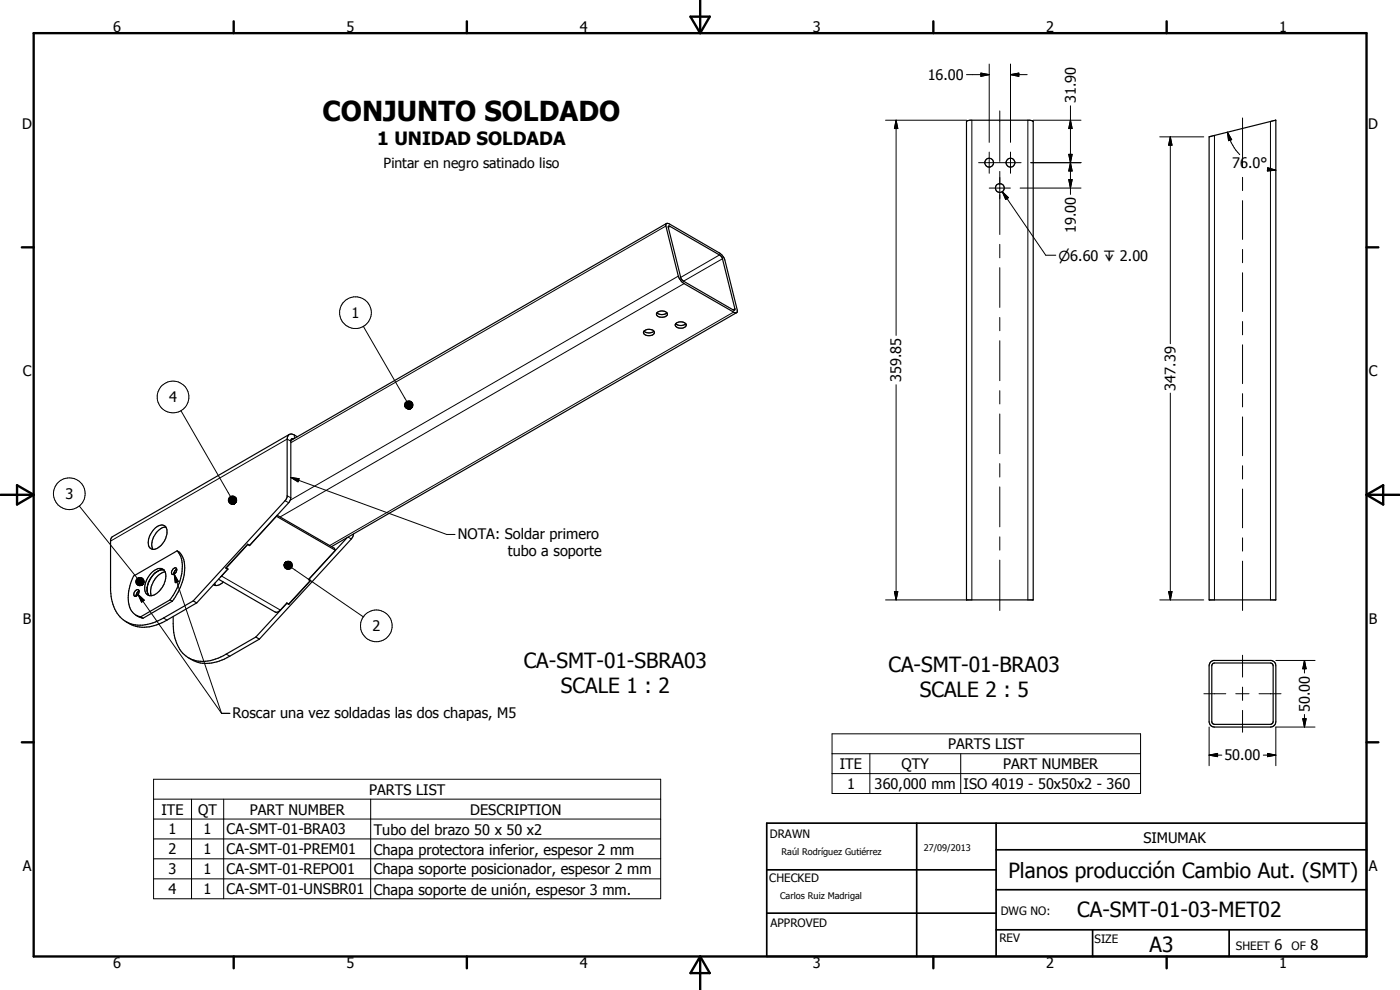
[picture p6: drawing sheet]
<svg xmlns="http://www.w3.org/2000/svg" width="420mm" height="297mm" viewBox="0 0 420 297" stroke-linecap="round" stroke-linejoin="round" font-family="sans-serif">
<g fill="none" stroke="#000" stroke-width=".35">
<path d="M290.1 36.4l1-.3h17.9l1.1 .3v143.6h-20zM362.9 41.1l20-5v143.9h-20zM200 67.1l-.2 .7 3.8 15 .8 1.5 .9 .8 15.1 8.7h.7M200 67.1l.9 .1 15.8 9.3 .8 1.5 3.8 15-.2 .8M200 67.1l-112.7 65.1M200.6 67.9h.5l15.3 9 .4 .6 3.7 15.5h-.5l-15.3-9.1-.4-.5zM193.2 99.4a2.33 2.33 0 0 0 3 0M193.3 99.3a2 2 0 0 1 3.1 .5 1.92 1.92 0 0 1-3.3 0zM197.2 93.9a2.27 2.27 0 0 0 2.9 0M197.2 93.8a2.06 2.06 0 0 1 3.1 .5 1.95 1.95 0 0 1-3.3 0zM202.8 97.1a2.26 2.26 0 0 0 3 0M202.8 97.1a1.99 1.99 0 0 1 3.1 .4 1.85 1.85 0 0 1-1.6 1 1.85 1.85 0 0 1-1.7-1.1z"/>
<path d="M221.1 93.8l-121.6 70.2M86.8 130.3l-.3 .4-.3 1v17.3l-.4 1-27.8 30.3M86.8 130.3l-53.2 30.8-.4 1v15.1a10.5 10.5 0 0 0 4.9 9.5 11.7 11.7 0 0 0 11-1.3l8.9-5.1M86.8 130.3l.7-.1 1.7 .9M88.2 131.7h-.6l-.3 .4-.1 17.8-.6 .9-11.7 12.9M46.4 158.6a2.38 2.38 0 0 1 3.3-.5 5.1 5.1 0 0 1-1.3 5.5 2.68 2.68 0 0 1-3.2 1l-.2-.2a4.8 4.8 0 0 1 1.4-5.8zM49.8 158.2a5.3 5.3 0 0 0-4.3 5l.4 1.6M83 154.9l17.7 10.2M83.2 154.6l17.2 9.9 .3 .6M40.8 177.1l.3-.2a.8 .8 0 0 1 .7 .7 .8 .8 0 0 1-.4 .8l-.6 .5a.74 .74 0 0 1-.7-.6 .74 .74 0 0 1 .3-.8zM41.7 177.3l-.6 .7-.3 .9M45.5 171.8a3.5 3.5 0 0 1 3.2-1.2 3.6 3.6 0 0 1 .5 4.8 5.2 5.2 0 0 1-4.3 3.3 2.68 2.68 0 0 1-1.2-3.8l.6-1.4z"/>
<path d="M49.2 171a4.7 4.7 0 0 0-4.5 3.4 3.9 3.9 0 0 0 0 4.3M49.6 171.6a6.1 6.1 0 0 0-4.2 7.1M51.9 170.8a.59 .59 0 0 1 .6-.5 .59 .59 0 0 1 .5 .5 1.14 1.14 0 0 1-.2 1.2 1.14 1.14 0 0 1-1.2 .3l-.1-.9zM53 170.8l-.6 .6-.2 .9M53.2 165.3l-13.1 7.5a11.9 11.9 0 0 0-.7 10.5l1.4 1.3M53.2 165.3a5.9 5.9 0 0 1 2.2 5.8 18.2 18.2 0 0 1-3.7 9.3M53.2 165.3a9.1 9.1 0 0 1 .8 9l-.9 2.2-2.1 3.5M64.4 175l.3 .7M65.6 173.8l17 9.8 .6 .1 .7-.4 2.2-2.4M67 174.6a2.45 2.45 0 0 1-3 .8M67.8 170.3l.1 .1M67.9 170.4l.5 .3-2.3 2.4"/>
<path d="M68.3 170.7l.1 .1M68.4 170.8l-9.4 10.1M74.3 163.3l.1 .1M74.4 163.4l.5 .3M74.4 163.4l-6.5 7M74.8 163.6l.1 .1M74.9 163.6l-.6-.3-6.5 7.1 .6 .4M92.7 173.8v.1M92.7 173.9l.5 .3-6.6 7.2M93 174.1l.1 .1M93.1 174.2l-6.5 7-.5-.3M100.7 165.1l-8.1 8.8 .5 .3"/>
<path d="M104.2 161.3l-11.5 12.6M106.1 160.2l-.7 1.5-27.6 30.1M40.8 184.6l1.4 .5M40.8 184.6l2.1 .9M42.2 185.1l.7 .4M51 180l.7 .4M51 180l-8.8 5.1M51.7 180.4l-8.8 5.1M52 185a15.1 15.1 0 0 0 2.4 10.5 8.7 8.7 0 0 0 10.3 2.2l2.4-1 9.7-5.6M58 180.3l1 .6M59 180.9l-8.9 5.2a11.3 11.3 0 0 1-12.3 .5M76.8 191.1l1 .7"/>
<path d="M77.8 191.8l-8.9 5.1a11.5 11.5 0 0 1-10.7 1.4l-1.6-.9M86.1 181h.1M86.1 181l.5 .4M86.1 181l-9.3 10.1M86.6 181.2v.2M363.3 198.7l.9-.5h17.3l.8 .3 .5 .7 .1 .6v16.7a1.58 1.58 0 0 1-1.6 1.6h-17.1a1.54 1.54 0 0 1-1.3-1.6v-16.7zM363.9 199.2l.6-.3h16.8l.5 .3 .3 .6-.1 17.2-.7 .3-17.2-.1-.4-.7v-16.7z"/>
<circle cx="296.9" cy="48.8" r="1.32"/>
<circle cx="300.1" cy="56.4" r="1.34"/>
<circle cx="303.2" cy="48.8" r="1.32"/>
</g>
<g fill="none" stroke="#000" stroke-width=".3">
<path d="M296.9 19.2v23.5M303.3 19.2v23.5M265.8 36.1h24.3M268.9 36.1l.5 2.5h-1zM268.9 36.1v64.5M290.1 22.4h6.8M291.7 36.1v143.9M294.4 21.9l2.5 .5-2.5 .5zM300 33.3v15.1M303.3 22.4l2.5-.5v1zM303.3 22.4h5M308.5 36.1v143.9"/>
<path d="M310.1 36.1h14.3M321.3 36.1l.5 2.5h-1.1zM321.3 31.7v26.6M368.4 39.7l1.2 2.2-.9 .3zM368.4 39.7a15.5 15.5 0 0 0 3.7 6.7M372.9 35.4v14.8M381.3 36.4v143.6M293.7 48.8h12.7M296.9 45.6v6.4M296.9 56.4h6.3M300 51.4v19M300.8 57.5l1.8 1.8-.8 .6z"/>
<path d="M300.8 57.5l13 19.1h3.1M303.3 45.6v6.4M306.1 56.4h18.3M309.4 48.8h15M320.7 53.9h1.1l-.5 2.5zM320.7 46.3h1.1l-.5 2.5zM320.7 46.3l1.1 5h-1.1l1.1-5zM321.3 48.8l.5 2.5h-1.1zM348.1 41.1h13.2M351.2 41.1l.5 2.5h-1zM351.2 41.1v62M364.5 40.6v139.4"/>
<path d="M372.9 53.2v4M380.4 50.8l2.5 .3M380.4 50.3l2.5 .8-2.5 .2zM199.8 67.8l-112.5 65M201.1 67.9l-.5 .3M215.9 76.5l-11.6 6.7M216.8 77.6l-11.7 6.8M300 73.3v4M372.9 60.2v11.6M372.9 74.8v4M109 97.9l13.1 22.5M203.6 82.8l-116.5 67.3"/>
<path d="M205.3 85.1l-121.2 70M220.2 93.6l-121.3 70.1M220.5 92.6l-.5 .4M300 80.3v11.9M300 95.2v4M372.9 81.8v11.7M372.9 96.5v4M268.9 115.4v64.6M300 102.2v12M300 117.2v4M351.2 117.9v62.1M372.9 103.5v11.6"/>
<path d="M372.9 118.1v4M54.3 123.2l14.9 25.8M87.3 132.4l-1.1-.7-53 30.6M88.3 130.5v1.1M121.4 121.4l1.9 1.2-1.9-.9zM121.4 121.7l1.9 .9-1.8-.6zM121.5 121.2l1.8 1.4-1.9-1.2zM121.5 122l1.8 .6-1.7-.4zM121.6 120.9l1.7 1.7-1.8-1.4zM121.6 122.2l1.7 .4-1.5-.2zM121.7 120.7l.3-.2 1.3 2.1zM121.7 120.7l1.6 1.9-1.7-1.7z"/>
<path d="M121.8 122.4l1.5 .2zM122 120.5l.2-.1 1.1 2.2zM122 122.6h1.3zM122.2 120.4l.3-.1 .8 2.3zM122.2 122.7l1.1-.1zM122.5 120.3h.2l.6 2.3zM122.5 122.7l.8-.1zM122.7 120.3h.3l.3 2.3zM122.8 122.8l.5-.2zM123 120.3l.2 .1 .1 2.2zM123.1 122.7l.2-.1zM123.2 120.4l.3 .1-.2 2.1z"/>
<path d="M123.3 120.4v2.2M123.5 120.5l.1 .2-.3 1.9zM123.6 120.7l.2 .2-.5 1.7zM123.7 122.2l-.4 .4zM123.8 120.9l.1 .3-.6 1.4zM123.8 122l-.5 .6zM123.9 121.8l-.6 .8zM123.9 121.5l-.6 1.1zM123.9 121.2l-.6 1.4zM300 124.2v11.9M300 139.1v4M372.9 125.1v11.6"/>
<path d="M372.9 139.7v4M23.8 151.8l17.4 21.7M68.5 150l1.9 1.1-1.9-.9zM68.5 150.2l1.9 .9-1.8-.6zM68.6 149.7l1.8 1.4-1.9-1.1zM68.6 150.5l1.8 .6-1.7-.4zM68.7 149.4l1.7 1.7-1.8-1.4zM68.7 150.7l1.7 .4zM68.9 149.2l.1-.1 1.4 2zM68.9 149.2l1.5 1.9-1.7-1.7zM68.9 150.9l1.5 .2h-1.3zM69 149.1l.3-.2 1.1 2.2z"/>
<path d="M69.1 151.1h1.3zM69.3 148.9l.2-.1 .9 2.3zM69.4 151.2l1-.1zM69.5 148.8h.3l.6 2.3zM69.6 151.3l.8-.2zM69.8 148.8h.3l.3 2.3zM69.9 151.3l.5-.2zM70.1 148.8l.2 .1 .1 2.2zM70.2 151.3l.2-.2zM70.3 148.9l.3 .2-.2 2zM70.4 151.1l.4-.4zM70.4 148.9v2.2"/>
<path d="M70.6 149.1l.2 .2-.4 1.8zM70.8 149.3l.1 .2-.5 1.6zM70.9 149.5l.1 .2-.6 1.4zM70.9 150.5l-.5 .6zM71 149.7l-.6 1.4zM71 150.3l-.6 .8zM71 150l-.6 1.1zM85.5 150.2l1.1 .6M86.2 148.8l1.1 .6M87.3 143.3l2.5 .3-.4 1zM87.3 143.3l46.8 17.1h2.5M300 146.1v12"/>
<path d="M372.9 146.7v11.7M40.8 174.3l2 1.2-2-.9zM40.8 174.6l2 .9-2-.6zM40.8 174.9l2 .6-1.9-.4zM40.8 174.1l2 1.4-2-1.2zM40.9 175.1l1.9 .4zM41 173.8l1.8 1.7-2-1.4zM41.1 175.3l1.7 .2h-1.5zM41.1 173.6l.2-.2 1.5 2.1zM41.1 173.6l1.7 1.9-1.8-1.7zM41.3 175.5h1.5zM41.3 173.4l.3-.1 1.2 2.2z"/>
<path d="M41.4 178.4l1.9 1.7-.8 .6zM41.4 178.4l25.1 35.6M41.5 175.6l1.3-.1zM41.6 173.3h.2l1 2.2zM41.8 175.7l1-.2zM41.8 173.3h.3l.7 2.2zM42 175.7l.8-.2zM42.1 173.3h.3l.4 2.2zM42.3 175.7l.5-.2zM42.4 173.3l.2 .1 .2 2.1zM42.6 175.6l.2-.1zM42.6 173.4l.2 .2v1.9z"/>
<path d="M42.7 173.4v2.1M42.8 173.6l.2 .2-.2 1.7zM43 173.8l.1 .2-.3 1.5zM43.1 175l-.3 .5zM43.1 174l-.3 1.5zM43.2 174.8l-.4 .7zM43.2 174.2l-.4 1.3zM43.3 174.5l-.5 1zM52.3 172.3l1.2 2.2-.9 .3zM52.3 172.3l14.2 41.7M66.5 172.8l17.6 10.2M85.5 168.9l-.3 .5z"/>
<path d="M85.5 168.9l-.3 .8zM85.5 168.9l-.2 1zM85.5 168.9l-.1 1.3zM85.5 168.9v1.5l-.1-.2zM85.5 168.9l.3 1.7-.3-.2zM85.5 168.9l.5 1.8-.2-.1zM85.5 168.9l.7 1.9-.2-.1zM85.5 168.9l1 2-.3-.1zM85.5 168.9l1.3 1.9-.3 .1zM85.5 168.9l1.5 1.8-.2 .1zM85.5 168.9l1.7 1.7-.2 .1zM85.5 168.9l1.9 1.5-.2 .2z"/>
<path d="M85.5 168.9l2.1 1.3-.2 .2zM85.5 168.9l2.2 1.1-.1 .2zM85.5 168.9l2.2 .8v.3zM85.5 168.9l2.2 .5v.3zM85.5 168.9l2.2 .3v.2zM85.5 168.9h2l.2 .3zM85.5 168.9l1.9-.2 .1 .2zM85.5 168.9l1.9-.2zM85.5 168.9l1.4-.5 .3 .2zM85.5 168.9l1.4-.5zM85.5 168.9l1.1-.5zM85.5 168.9l.9-.5z"/>
<path d="M85.5 168.9l.6-.5zM85.5 169h2.2M85.5 168.8h2M85.6 168.7l.3-.2-.4 .4zM85.6 168.7l-.1 .2zM87.5 170.3l21.5 14.8M104.5 161.2l.9 .5M268.4 177.5h1l-.5 2.5zM300 161.1v4M300 168.1v15.1M350.7 177.5h1l-.5 2.5zM372.9 161.4v4"/>
<path d="M372.9 168.4v14.8M49.1 185.4l1 .7M67.9 196.3l1 .6M265.8 180h24.3M348.1 180h13.2M372.9 196.6v6.6M382.9 198.2h11.8M391.5 198.2l.5 2.5h-1zM391.5 198.2v3.7M66.5 214h2.5M361.3 208.2h6.6M362.9 218.1v11.6"/>
<path d="M370.9 208.2h4M372.9 206.2v3.9M372.9 213.1v6.6M377.9 208.2h6.6M391 215.6h1l-.5 2.5zM391.5 214.4v3.7M394.7 218.1h-11.8v11.6M46.1 233.8h152.2v35.9h-152.2zM46.1 239.8h152.2M57.5 239.8v29.9M67.1 239.8v29.9M111.2 239.8v29.9"/>
<path d="M249.7 220.2h92.6v17.9h-92.6zM249.7 226.1h92.6M249.7 232.1h92.6M261.1 226.1v12M288.3 226.1v12M362.9 226.6l2.5-.5v.9zM362.9 226.6h3.8M379.1 226.6h3.8M380.4 226.1l2.5 .5-2.5 .4zM46.1 245.7h152.2M46.1 251.7h152.2M46.1 257.7h152.2"/>
<path d="M46.1 263.7h152.2"/>
<circle cx="106.7" cy="93.8" r="4.8"/>
<circle cx="51.9" cy="119.1" r="4.8"/>
<circle cx="20.8" cy="148.1" r="4.8"/>
<circle cx="112.9" cy="187.8" r="4.8"/>
</g>
<g fill="none" stroke="#000" stroke-width=".71">
<path d="M10.1 9.9h400v277.1h-400zM70.1 6.4v3.5M140.1 6.4v3.5M207.2 5h5.8l-2.9 4.9zM210.1 0v9.9M280.1 6.4v3.5M350.1 6.4v3.5M6.6 74.2h3.5M410.1 74.2h3.6M.1 148.5h10M5.1 145.6l5 2.9-5 2.9zM410.1 148.5h10"/>
<path d="M410.1 148.5l5-2.9v5.8zM6.6 222.7h3.5M410.1 222.7h3.6M70.1 287v3.5M140.1 287v3.5M210.1 287v10M210.1 287l2.9 5h-5.8zM280.1 287v3.5M350.1 287v3.5"/>
</g>
<path d="M230.1 247h180v40h-180zM275.1 247v40M298.9 255h111.2M298.9 247v40M230.1 274h68.8M230.1 261h68.8M298.9 279h111.2M298.9 267h111.2M327.9 279v8M368.9 279v8" fill="none" stroke="#000" stroke-width=".51"/>
<g fill="#000">
<path d="M268.9 36.1l.5 2.5h-1zM294.4 21.9l2.5 .5-2.5 .5zM303.3 22.4l2.5-.5v1zM321.3 36.1l.5 2.5h-1.1zM300.8 57.5l1.8 1.8-.8 .6zM320.7 53.9h1.1l-.5 2.5zM320.7 46.3h1.1l-.5 2.5zM321.3 48.8l.5 2.5h-1.1zM351.2 41.1l.5 2.5h-1zM368.4 39.7l1.2 2.2-.9 .3zM380.4 50.3l2.5 .8-2.5 .2zM123.7 122.2l-.4 .4z"/>
<path d="M123.8 122l-.5 .6zM123.9 121.8l-.6 .8zM123.9 121.5l-.6 1.1zM123.9 121.2l-.6 1.4zM123.8 120.9l.1 .3-.6 1.4zM123.6 120.7l.2 .2-.5 1.7zM122.7 120.3h.3l.3 2.3zM122.5 120.3h.2l.6 2.3zM122.2 120.4l.3-.1 .8 2.3zM122 120.5l.2-.1 1.1 2.2zM121.7 120.7l.3-.2 1.3 2.1zM121.7 120.7l1.6 1.9-1.7-1.7z"/>
<path d="M121.6 120.9l1.7 1.7-1.8-1.4zM121.5 121.2l1.8 1.4-1.9-1.2zM121.4 121.4l1.9 1.2-1.9-.9zM121.4 121.7l1.9 .9-1.8-.6zM121.5 122l1.8 .6-1.7-.4zM121.6 122.2l1.7 .4-1.5-.2zM121.8 122.4l1.5 .2zM122 122.6h1.3zM122.2 122.7l1.1-.1zM122.5 122.7l.8-.1zM122.8 122.8l.5-.2zM123.1 122.7l.2-.1z"/>
<path d="M70.4 151.1l.4-.4zM70.9 150.5l-.5 .6zM71 150.3l-.6 .8zM71 150l-.6 1.1zM71 149.7l-.6 1.4zM70.9 149.5l.1 .2-.6 1.4zM70.8 149.3l.1 .2-.5 1.6zM69.8 148.8h.3l.3 2.3zM69.5 148.8h.3l.6 2.3zM69.3 148.9l.2-.1 .9 2.3zM69 149.1l.3-.2 1.1 2.2zM68.9 149.2l.1-.1 1.4 2z"/>
<path d="M68.9 149.2l1.5 1.9-1.7-1.7zM68.7 149.4l1.7 1.7-1.8-1.4zM68.6 149.7l1.8 1.4-1.9-1.1zM68.5 150l1.9 1.1-1.9-.9zM68.5 150.2l1.9 .9-1.8-.6zM68.6 150.5l1.8 .6-1.7-.4zM68.7 150.7l1.7 .4zM68.9 150.9l1.5 .2h-1.3zM69.1 151.1h1.3zM69.4 151.2l1-.1zM69.6 151.3l.8-.2zM69.9 151.3l.5-.2z"/>
<path d="M70.2 151.3l.2-.2zM87.3 143.3l2.5 .3-.4 1zM43.1 175l-.3 .5zM43.2 174.8l-.4 .7zM43.3 174.5l-.5 1zM43.2 174.2l-.4 1.3zM43.1 174l-.3 1.5zM43 173.8l.1 .2-.3 1.5zM42.8 173.6l.2 .2-.2 1.7zM42.1 173.3h.3l.4 2.2zM41.8 173.3h.3l.7 2.2zM41.6 173.3h.2l1 2.2z"/>
<path d="M41.3 173.4l.3-.1 1.2 2.2zM41.1 173.6l.2-.2 1.5 2.1zM41.1 173.6l1.7 1.9-1.8-1.7zM41 173.8l1.8 1.7-2-1.4zM40.8 174.1l2 1.4-2-1.2zM40.8 174.3l2 1.2-2-.9zM40.8 174.6l2 .9-2-.6zM40.8 174.9l2 .6-1.9-.4zM40.9 175.1l1.9 .4zM41.1 175.3l1.7 .2h-1.5zM41.3 175.5h1.5zM41.5 175.6l1.3-.1z"/>
<path d="M41.8 175.7l1-.2zM42 175.7l.8-.2zM42.3 175.7l.5-.2zM42.6 175.6l.2-.1zM52.3 172.3l1.2 2.2-.9 .3zM85.5 168.9l-.3 .5zM85.5 168.9l-.3 .8zM85.5 168.9l-.2 1zM85.5 168.9l-.1 1.3zM85.5 168.9v1.5l-.1-.2zM85.5 168.9l.3 1.7-.3-.2zM85.5 168.9l.5 1.8-.2-.1z"/>
<path d="M85.5 168.9l.7 1.9-.2-.1zM85.5 168.9l1 2-.3-.1zM85.5 168.9l1.3 1.9-.3 .1zM85.5 168.9l1.5 1.8-.2 .1zM85.5 168.9l1.7 1.7-.2 .1zM85.5 168.9l1.9 1.5-.2 .2zM85.5 168.9l2.1 1.3-.2 .2zM85.5 168.9l2.2 1.1-.1 .2zM85.5 168.9l2.2 .8v.3zM85.5 168.9l2.2 .5v.3zM85.5 168.9l2.2 .3v.2zM85.5 168.9l1.9-.2z"/>
<path d="M85.5 168.9l1.4-.5 .3 .2zM85.5 168.9l1.4-.5zM85.5 168.9l1.1-.5zM85.5 168.9l.9-.5zM85.5 168.9l.6-.5zM85.6 168.7l.3-.2-.4 .4zM85.6 168.7l-.1 .2zM268.4 177.5h1l-.5 2.5zM350.7 177.5h1l-.5 2.5zM41.4 178.4l1.9 1.7-.8 .6zM391 215.6h1l-.5 2.5zM391.5 198.2l.5 2.5h-1z"/>
<path d="M362.9 226.6l2.5-.5v.9zM380.4 226.1l2.5 .5-2.5 .4z"/>
</g>
<path d="M70.6 149.1v2" fill="none" stroke="#000" stroke-width=".38"/>
<path d="M123.1 120.3v2.3M123.5 120.5v2.1M70.2 148.8v2.3" fill="none" stroke="#000" stroke-width=".34"/>
<path d="M42.6 173.3v2.2" fill="none" stroke="#000" stroke-width=".42"/>
<text font-size="8.2" x="96.8" y="36.3">CONJUNTO SOLDADO</text>
<g font-size="6.3">
<text x="157.2" y="200.4">CA-SMT-01-SBRA03</text>
<text x="266.6" y="201.5">CA-SMT-01-BRA03</text>
<text x="168.3" y="207.9">SCALE 1 : 2</text>
<text x="276" y="209">SCALE 2 : 5</text>
<text x="302.6" y="263.3">Planos producción Cambio Aut. (SMT)</text>
<text x="323.3" y="275.1">CA-SMT-01-03-MET02</text>
<text x="345" y="285.6">A3</text>
</g>
<text font-size="5.5" x="113.2" y="43.6">1 UNIDAD SOLDADA</text>
<g font-size="4.4">
<text x="34" y="9.6">6</text>
<text x="104" y="9.6">5</text>
<text x="174" y="9.6">4</text>
<text x="244" y="9.6">3</text>
<text x="313.9" y="9.6">2</text>
<text x="383.9" y="9.6">1</text>
<text x="278.4" y="24">16.00</text>
<text x="322.8" y="31" transform="rotate(-90 322.8 31)">31.90</text>
<text x="6.7" y="38.7">D</text>
<text x="410.6" y="38.7">D</text>
<text x="369.8" y="50.5">76.0°</text>
<text x="322.8" y="70" transform="rotate(-90 322.8 70)">19.00</text>
<text x="105.5" y="95.4">1</text>
<text x="6.8" y="112.9">C</text>
<text x="410.8" y="112.9">C</text>
<text x="270.5" y="114.7" transform="rotate(-90 270.5 114.7)">359.85</text>
<text x="352.8" y="117.2" transform="rotate(-90 352.8 117.2)">347.39</text>
<text x="50.7" y="120.7">4</text>
<text x="19.6" y="149.8">3</text>
<text x="137.4" y="161.6">NOTA: Soldar primero</text>
<text x="152.4" y="166.8">tubo a soporte</text>
<text x="6.9" y="187.2">B</text>
<text x="111.7" y="189.4">2</text>
<text x="410.8" y="187.2">B</text>
<text x="69.8" y="215.3">Roscar una vez soldadas las dos chapas, M5</text>
<text x="393.1" y="213.6" transform="rotate(-90 393.1 213.6)">50.00</text>
<text x="284.6" y="224.8">PARTS LIST</text>
<text x="252.1" y="230.8">ITE</text>
<text x="270.6" y="230.8">QTY</text>
<text x="301.1" y="230.8">PART NUMBER</text>
<text x="367.5" y="228.1">50.00</text>
<text x="110.8" y="238.4">PARTS LIST</text>
<text x="254.2" y="236.7">1</text>
<text x="262.5" y="236.7">360,000 mm</text>
<text x="289.2" y="236.7">ISO 4019 - 50x50x2 - 360</text>
<text x="48.5" y="244.4">ITE</text>
<text x="59.5" y="244.4">QT</text>
<text x="75" y="244.4">PART NUMBER</text>
<text x="141.1" y="244.4">DESCRIPTION</text>
<text x="50.6" y="250.4">1</text>
<text x="61.1" y="250.4">1</text>
<text x="68" y="250.4">CA-SMT-01-BRA03</text>
<text x="112.2" y="250.4">Tubo del brazo 50 x 50 x2</text>
<text x="50.6" y="256.3">2</text>
<text x="61.1" y="256.3">1</text>
<text x="68" y="256.3">CA-SMT-01-PREM01</text>
<text x="112.2" y="256.4">Chapa protectora inferior, espesor 2 mm</text>
<text x="343.1" y="252.9">SIMUMAK</text>
<text x="6.8" y="261.5">A</text>
<text x="50.6" y="262.3">3</text>
<text x="61.1" y="262.3">1</text>
<text x="68" y="262.3">CA-SMT-01-REPO01</text>
<text x="112.2" y="262.4">Chapa soporte posicionador, espesor 2 mm</text>
<text x="410.8" y="261.5">A</text>
<text x="50.6" y="268.3">4</text>
<text x="61.1" y="268.3">1</text>
<text x="68" y="268.3">CA-SMT-01-UNSBR01</text>
<text x="112.2" y="268.5">Chapa soporte de unión, espesor 3 mm.</text>
<text x="382.5" y="285">6</text>
<text x="393.3" y="285">8</text>
<text x="34" y="290.6">6</text>
<text x="104" y="290.6">5</text>
<text x="174" y="290.6">4</text>
<text x="244" y="290.6">3</text>
<text x="313.9" y="290.6">2</text>
<text x="383.9" y="290.6">1</text>
</g>
<g font-size="4.2">
<text x="115.1" y="50.3">Pintar en negro satinado liso</text>
<text x="317.7" y="78.2">n6.60 x 2.00</text>
</g>
<g font-size="3.5">
<text x="231" y="251.5">DRAWN</text>
<text x="230.9" y="264.6">CHECKED</text>
<text x="300.3" y="274.5">DWG NO:</text>
<text x="231.3" y="278.3">APPROVED</text>
<text x="299.9" y="282.6">REV</text>
<text x="328.5" y="283.1">SIZE</text>
<text x="370.9" y="285">SHEET</text>
<text x="387.6" y="285">OF</text>
</g>
<g font-size="2.7">
<text x="234.5" y="256.6">Raúl Rodríguez Gutiérrez</text>
<text x="277.2" y="255.3">27/09/2013</text>
<text x="234.1" y="269.7">Carlos Ruiz Madrigal</text>
</g>
</svg>
